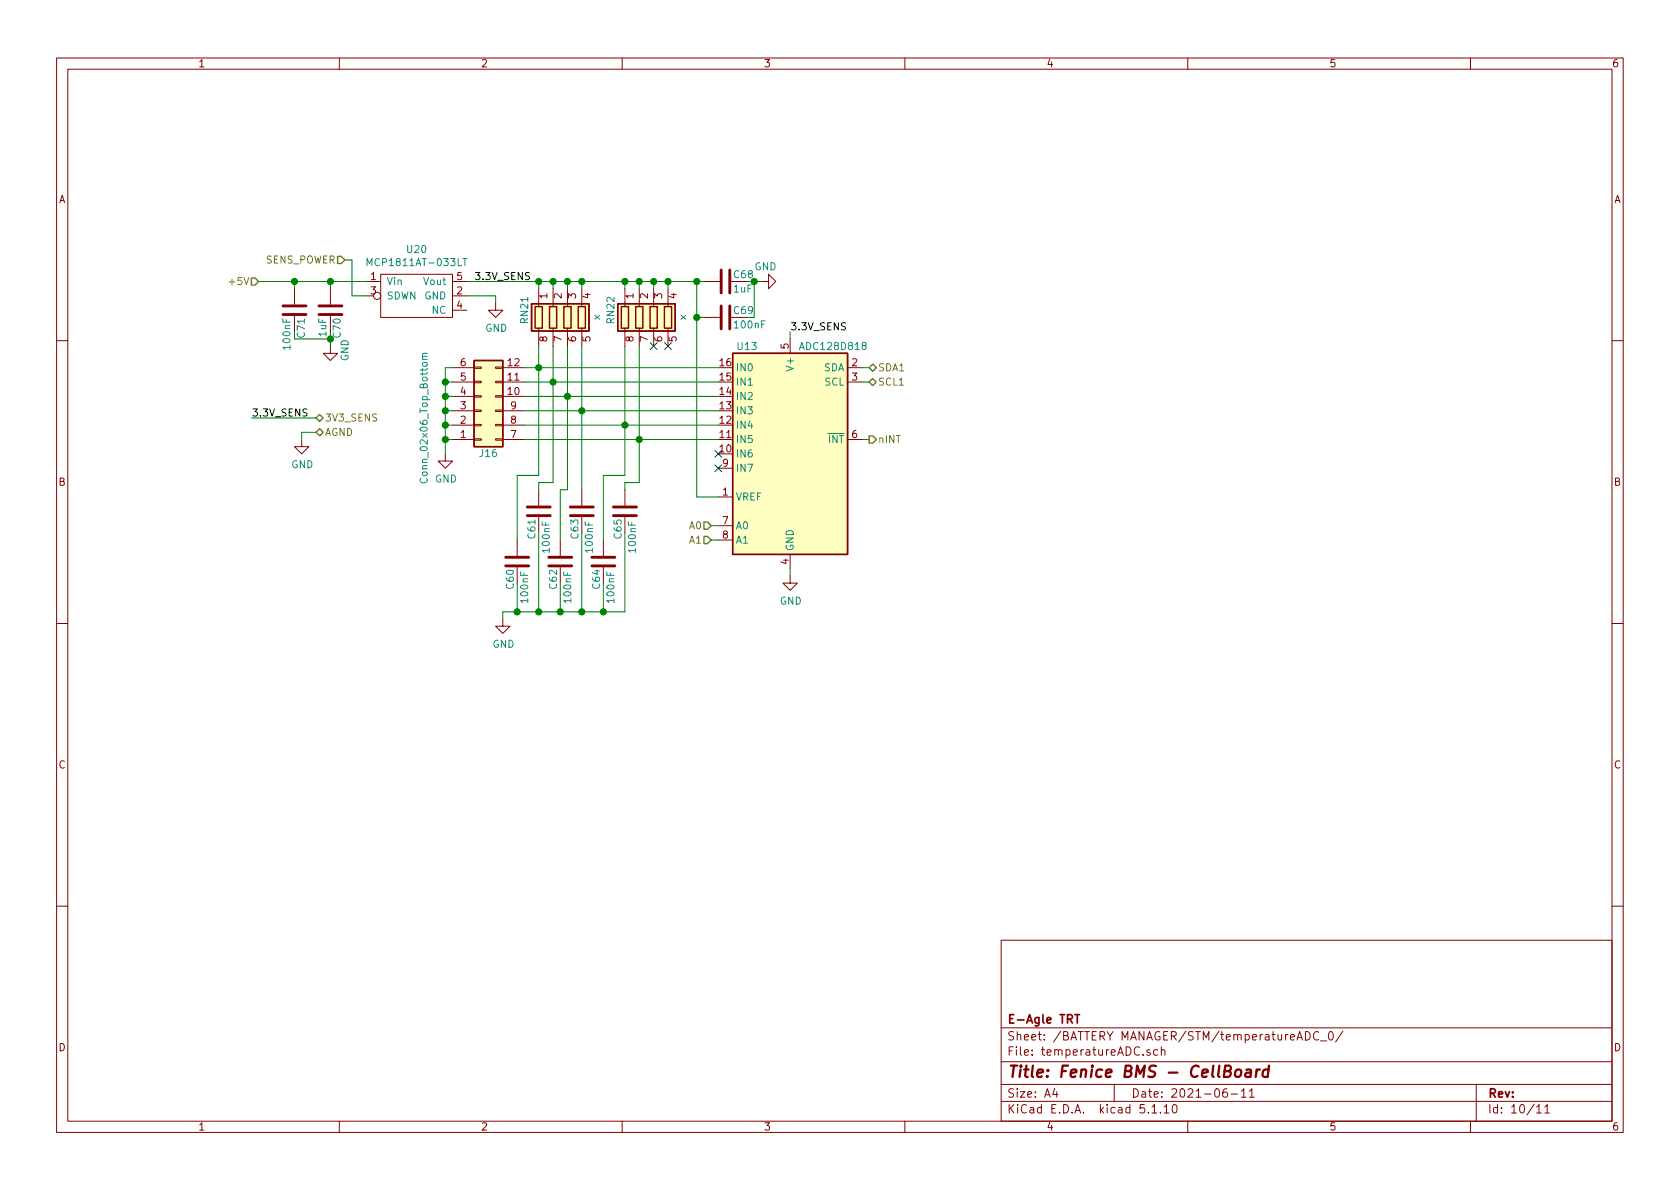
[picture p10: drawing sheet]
<svg xmlns="http://www.w3.org/2000/svg" width="297mm" height="210mm" viewBox="0 0 297 210" stroke-linecap="round" stroke-linejoin="round" font-family="sans-serif">
<g fill="none" stroke="#840000" stroke-width=".18">
<path d="M10 10.3h277v189.9h-277zM12 12.2h273v186.1h-273zM60 10.3v1.9M110 10.3v1.9M160 10.3v1.9M210 10.3v1.9M260 10.3v1.9M52.1 51v2.8M52.1 55.9v2.8M58.4 51v2.8M64.8 49.8h2.5M64.8 52.3h1.2"/>
<path d="M67.3 48.5h12.7v7.6h-12.7zM80 49.8h2.5M80 52.3h2.5M80 54.9h2.5M87.6 53.6v1.3h1.3l-1.3 1.2-1.2-1.2h1.2M95.2 51v3.2M95.2 58v3.2M97.8 51v3.2M97.8 58v3.2M100.3 51v3.2M100.3 58v3.2M102.9 51v3.2"/>
<path d="M102.9 58v3.2M110.5 51v3.2M110.5 58v3.2M113 51v3.2M113 58v3.2M115.6 51v3.2M115.6 58v3.2M118.1 51v3.2M118.1 58v3.2M124.5 56.1h2.8M124.5 49.8h2.8M134.6 49.8h1.3v-1.3l1.3 1.3-1.3 1.2v-1.2"/>
<path d="M139.7 59.9v2.6M10 60.2h2M53.3 77.7v1.3h1.3l-1.3 1.3-1.2-1.3h1.2M58.4 61.2v1.3h1.3l-1.3 1.2-1.3-1.2h1.3M80 77.7h3.8M80 70.1h3.8M80 67.6h3.8M80 65h3.8M80 75.2h3.8M80 72.6h3.8M83.8 67.4h1.3v.3h-1.3zM83.8 64.9h1.3v.2h-1.3z"/>
<path d="M83.8 70h1.3v.2h-1.3zM83.8 75.1h1.3v.2h-1.3zM83.8 77.6h1.3v.2h-1.3zM83.8 72.5h1.3v.3h-1.3zM87.6 67.4h1.3v.3h-1.3zM87.6 64.9h1.3v.2h-1.3zM87.6 70h1.3v.2h-1.3zM87.6 75.1h1.3v.2h-1.3zM87.6 77.6h1.3v.2h-1.3zM87.6 72.5h1.3v.3h-1.3zM88.9 77.7h3.8M88.9 70.1h3.8"/>
<path d="M88.9 67.6h3.8M88.9 65h3.8M88.9 75.2h3.8M88.9 72.6h3.8M149.9 77.7h2.5M149.9 67.6h2.5M149.9 65h2.5M285 60.2h2M78.7 80.3v1.2h1.3l-1.3 1.3-1.2-1.3h1.2M91.4 95.5v2.8M95.2 86.6v2.8M95.2 91.4v2.8"/>
<path d="M99.1 95.5v2.8M102.9 86.6v2.8M106.7 95.5v2.8M110.5 86.6v2.8M127 87.9h2.5M127 93h2.5M127 95.5h2.5M127 82.8h2.5M139.7 98v2.6M10 110.3h2M88.9 109.5v1.2h1.3l-1.3 1.3-1.3-1.3h1.3M139.7 101.8v1.3h1.3l-1.3 1.3-1.3-1.3h1.3"/>
<path d="M285 110.3h2M10 160.2h2M177 166.3h108v32h-108zM285 160.2h2M60 198.3v1.9M110 198.3v1.9M160 198.3v1.9M177 194.8h108M177 191.8h108M177 187.8h108M177 181.8h108M186.5 192.5l-.4 1h1"/>
<path d="M186.8 193v1M197 191.8v3M203.3 185.7l-.3-.1-.2 .2v.2l.5 .2v.3h-.5M203.7 195.8l.4-.5v1.5M203.7 196.8h.8M204.7 185.7l-.4-.1-.3 .3v.6l.3 .1 .4-.1M205.2 196.7v.1M205.3 185.7l.2-.1 .4 .1 .1 .9M205.3 185.1v1.5M205.8 195.8l.4-.5v1.5M205.8 196.8h.9M207.5 195.4l.2-.1a.94 .94 0 0 1 0 1.5h-.1a1 1 0 0 1-.1-1.4z"/>
<path d="M210 198.3v1.9M216.9 192.5a.62 .62 0 0 0-.7 .7l.1 .7 .2 .1 .5-.1v-.5l-.1-.2-.4-.1-.3 .3M217.7 193.5h1.1M219.5 193l.4-.5v1.5M219.5 194h.8M220.9 193l.4-.5v1.5M220.9 194h.9M230.8 182.4a.75 .75 0 0 1 .9 .8 .75 .75 0 0 1-.9 .7zM233.1 182.6a.59 .59 0 0 0-.7 0 .59 .59 0 0 0-.2 .7 .56 .56 0 0 0 .3 .5 .56 .56 0 0 0 .6 0M233.5 184.1h1.1M235.1 182.5l.1-.1a.8 .8 0 0 1 .6 .8 .8 .8 0 0 1-.6 .7 1 1 0 0 1-.1-1.4zM237.4 182.3l-1.3 2"/>
<path d="M260 198.3v1.9M261 191.8v6.5M271.7 195.8l.4-.5v1.5M271.7 196.8h.8M273.1 195.8l.5-.5v1.5M273.1 196.8h.9"/>
<circle cx="66.7" cy="52.3" r=".63"/>
</g>
<path d="M218.5 189.3a.53 .53 0 0 1 .6-.2 .53 .53 0 0 1 .4 .4l-.1 .6a.56 .56 0 0 1-.5 .4 .56 .56 0 0 1-.6-.4zM220.4 189.2h.7v1.2M221.2 189.6l-.7 .1a.4 .4 0 0 0-.3 .3 .4 .4 0 0 0 .2 .4l.7-.1M222.2 189.1l-.2 1.3M222.8 189.1a.54 .54 0 0 0-.7 .4M224.3 189.2a.68 .68 0 0 0-1 .3l-.1 .6 .2 .2 .2 .1 .6-.1M224.4 188.4l-.3 2" fill="none" stroke="#840000" stroke-width=".41"/>
<path d="M190 179.4h.9M190.5 179.4v1.5" fill="none" stroke="#840000" stroke-width=".3"/>
<g fill="none" stroke="#840000" stroke-width=".51">
<path d="M50 54.1h4.1M50 55.6h4.1M56.4 54.1h4.1M56.4 55.6h4.1M127.5 47.7v4.1M127.5 54.1v4.1M129 47.7v4.1M129 54.1v4.1M89.4 98.5h4.1M93.2 91.2h4.1M93.2 89.7h4.1M97 98.5h4.1"/>
<path d="M100.8 91.2h4.1M100.8 89.7h4.1M104.6 98.5h4.1M108.5 91.2h4M108.5 89.7h4M89.4 100.1h4.1M97 100.1h4.1M104.6 100.1h4.1"/>
</g>
<g fill="#ffffc2" stroke="#ffffc2" stroke-width=".18">
<path d="M83.8 63.7h5.1v15.3h-5.1z"/>
<path d="M129.5 62.5h20.4v35.5h-20.4z"/>
<path d="M109.2 53.7h10.2v4.8h-10.2z"/>
<path d="M94 53.7h10.1v4.8h-10.1z"/>
</g>
<path d="M94 53.7h10.1v4.8h-10.1zM94.6 54.2h1.3v3.8h-1.3zM97.2 54.2h1.2v3.8h-1.2zM99.7 54.2h1.3v3.8h-1.3zM102.2 54.2h1.3v3.8h-1.3zM109.2 53.7h10.2v4.8h-10.2zM109.9 54.2h1.2v3.8h-1.2zM112.4 54.2h1.3v3.8h-1.3zM114.9 54.2h1.3v3.8h-1.3zM117.5 54.2h1.2v3.8h-1.2zM83.8 63.7h5.1v15.3h-5.1zM129.5 62.5h20.4v35.5h-20.4z" fill="none" stroke="#840000" stroke-width=".25"/>
<path d="M64.9 47v-1.3l.4 .9 .5-.9v1.3M81.8 45.7h.8M82.2 45.7v1.3M74.7 63.5h.8M75.5 63l-.7 .1-.1 .3 .1 .1M75.5 62.5h-.7l-.1 .3 .2 .2M74.4 84.6a.6 .6 0 0 0 .4 .9 .6 .6 0 0 0 .7-.7l-.1-.2" fill="none" stroke="#008484" stroke-width=".18"/>
<g fill="none" stroke="#008400" stroke-width=".18">
<path d="M45.7 49.8h19.1M52.1 59.9h6.3v1.3M52.1 49.8v1.2M58.4 49.8v1.2M61 46h1.2v6.3h2.6M82.5 49.8h42M82.5 52.3h5.1v1.3M95.2 49.8v1.2M97.8 49.8v1.2M100.3 49.8v1.2M102.9 49.8v1.2M110.5 49.8v1.2"/>
<path d="M113 49.8v1.2M115.6 49.8v1.2M118.1 49.8v1.2M123.2 49.8v38.1h3.8M123.2 56.1h1.3M134.6 49.8h-1.3v6.3M139.7 58.7v1.2M44.4 73.9h11.5M55.9 76.4h-2.6v1.3M78.7 77.7h1.3M78.7 75.2h1.3M78.7 72.6h1.3"/>
<path d="M78.7 70.1h1.3M78.7 67.6h1.3M80 65h-1.3v15.3M92.7 77.7h34.3M92.7 75.2h34.3M92.7 72.6h34.3M92.7 70.1h34.3M92.7 67.6h34.3M92.7 65h34.3M95.2 61.2v22.9h-3.8v11.4M97.8 61.2v24.1h-2.6v1.3M100.3 61.2v25.4h-1.2v8.9"/>
<path d="M102.9 61.2v25.4M110.5 61.2v22.9h-3.8v11.4M113 61.2v24.1h-2.5v1.3M152.4 77.7h1.3M152.4 67.6h1.3M152.4 65h1.3M95.2 94.2v14M102.9 94.2v14M110.5 94.2v14h-21.6v1.3M125.7 93h1.3M125.7 95.5h1.3M91.4 103.1v5.1"/>
<path d="M99.1 103.1v5.1M106.7 103.1v5.1M139.7 100.6v1.2"/>
</g>
<path d="M44.4 49.1h.7l.6 .7-.6 .6h-.7zM59.7 45.3h.6l.7 .7-.7 .6h-.6zM55.9 73.9l.6-.6 .6 .6-.6 .6zM55.9 76.4l.6-.6 .6 .6-.6 .7zM153.7 67.6l.6-.7 .6 .7-.6 .6zM153.7 65l.6-.6 .6 .6-.6 .7zM153.7 77.1h.6l.6 .6-.6 .7h-.6zM124.5 92.3h.6l.6 .7-.6 .6h-.6zM124.5 94.9h.6l.6 .6-.6 .6h-.6z" fill="none" stroke="#848400" stroke-width=".25"/>
<g fill="#008400" stroke="#008400" stroke-width=".25">
<circle cx="113" cy="49.8" r=".51"/>
<circle cx="99.1" cy="108.2" r=".51"/>
<circle cx="110.5" cy="75.2" r=".51"/>
<circle cx="115.6" cy="49.8" r=".51"/>
<circle cx="113" cy="77.7" r=".51"/>
<circle cx="91.4" cy="108.2" r=".51"/>
<circle cx="110.5" cy="49.8" r=".51"/>
<circle cx="52.1" cy="49.8" r=".51"/>
<circle cx="102.9" cy="108.2" r=".51"/>
<circle cx="58.4" cy="49.8" r=".51"/>
<circle cx="102.9" cy="72.6" r=".51"/>
<circle cx="133.4" cy="49.8" r=".51"/>
<circle cx="95.3" cy="49.8" r=".51"/>
<circle cx="58.4" cy="59.9" r=".51"/>
<circle cx="123.2" cy="56.1" r=".51"/>
<circle cx="123.2" cy="49.8" r=".51"/>
<circle cx="95.3" cy="108.2" r=".51"/>
<circle cx="97.8" cy="67.6" r=".51"/>
<circle cx="100.3" cy="70.1" r=".51"/>
<circle cx="78.7" cy="67.6" r=".51"/>
<circle cx="78.7" cy="70.1" r=".51"/>
<circle cx="95.3" cy="65" r=".51"/>
<circle cx="97.8" cy="49.8" r=".51"/>
<circle cx="78.7" cy="72.6" r=".51"/>
<circle cx="118.1" cy="49.8" r=".51"/>
<circle cx="78.7" cy="75.2" r=".51"/>
<circle cx="100.3" cy="49.8" r=".51"/>
<circle cx="78.7" cy="77.7" r=".51"/>
<circle cx="106.7" cy="108.2" r=".51"/>
<circle cx="102.9" cy="49.8" r=".51"/>
</g>
<path d="M115 60.6l1.2 1.2M116.2 60.6l-1.2 1.2M117.5 60.6l1.2 1.2M118.7 60.6l-1.2 1.2M126.4 79.6l1.2 1.3M127.6 79.6l-1.2 1.3M126.4 82.2l1.2 1.2M127.6 82.2l-1.2 1.2" fill="none" stroke="#000084" stroke-width=".18"/>
<text font-size="2.8" fill="#840000" x="178" y="190.5">Title: Fenice BMS - CellBoard</text>
<g font-size="2.1" fill="#840000">
<text x="178" y="184">Sheet: /BATTERY MANAGER/STM/temperatureADC_0/</text>
<text x="178" y="181">E-Agle TRT</text>
<text x="178" y="186.7">File: temperatureADC.sch</text>
<text x="178" y="196.9">KiCad E.D.A. kicad 5.1.10</text>
<text x="178" y="194.1">Size: A4</text>
<text x="200" y="194.1">Date: 2021-06-11</text>
<text x="263" y="194.1">Rev:</text>
<text x="263" y="196.9">Id: 10/11</text>
</g>
<g font-size="1.8" fill="#840000">
<text x="35" y="11.9">1</text>
<text x="85" y="11.9">2</text>
<text x="135" y="11.9">3</text>
<text x="185" y="11.9">4</text>
<text x="235" y="11.9">5</text>
<text x="285" y="11.9">6</text>
<text x="10.4" y="35.9">A</text>
<text x="285.4" y="35.9">A</text>
<text x="65.6" y="49.5">1</text>
<text x="65.6" y="52.1">3</text>
<text x="80.8" y="52.1">2</text>
<text x="80.8" y="49.5">5</text>
<text x="96.8" y="52.8" transform="rotate(-90 96.8 52.8)">1</text>
<text x="99.3" y="52.8" transform="rotate(-90 99.3 52.8)">2</text>
<text x="101.9" y="52.8" transform="rotate(-90 101.9 52.8)">3</text>
<text x="104.4" y="52.8" transform="rotate(-90 104.4 52.8)">4</text>
<text x="112" y="52.8" transform="rotate(-90 112 52.8)">1</text>
<text x="114.6" y="52.8" transform="rotate(-90 114.6 52.8)">2</text>
<text x="117.1" y="52.8" transform="rotate(-90 117.1 52.8)">3</text>
<text x="119.6" y="52.8" transform="rotate(-90 119.6 52.8)">4</text>
<text x="80.8" y="54.6">4</text>
<text x="81.4" y="64.8">6</text>
<text x="89.8" y="64.8">12</text>
<text x="96.8" y="60.4" transform="rotate(-90 96.8 60.4)">8</text>
<text x="99.3" y="60.4" transform="rotate(-90 99.3 60.4)">7</text>
<text x="101.9" y="60.4" transform="rotate(-90 101.9 60.4)">6</text>
<text x="104.4" y="60.4" transform="rotate(-90 104.4 60.4)">5</text>
<text x="112" y="60.4" transform="rotate(-90 112 60.4)">8</text>
<text x="114.6" y="60.4" transform="rotate(-90 114.6 60.4)">7</text>
<text x="117.1" y="60.4" transform="rotate(-90 117.1 60.4)">6</text>
<text x="119.6" y="60.4" transform="rotate(-90 119.6 60.4)">5</text>
<text x="127.3" y="64.8">16</text>
<text x="139.4" y="61.7" transform="rotate(-90 139.4 61.7)">5</text>
<text x="150.6" y="64.8">2</text>
<text x="81.4" y="69.8">4</text>
<text x="81.4" y="67.3">5</text>
<text x="89.8" y="69.8">10</text>
<text x="89.8" y="67.3">11</text>
<text x="127.3" y="69.8">14</text>
<text x="127.3" y="67.3">15</text>
<text x="150.6" y="67.3">3</text>
<text x="81.4" y="77.5">1</text>
<text x="81.4" y="74.9">2</text>
<text x="81.4" y="72.4">3</text>
<text x="90.3" y="77.5">7</text>
<text x="90.3" y="74.9">8</text>
<text x="90.3" y="72.4">9</text>
<text x="127.3" y="77.5">11</text>
<text x="127.3" y="74.9">12</text>
<text x="127.3" y="72.4">13</text>
<text x="150.6" y="77.5">6</text>
<text x="127.3" y="80">10</text>
<text x="127.8" y="82.5">9</text>
<text x="10.4" y="85.9">B</text>
<text x="127.8" y="87.6">1</text>
<text x="285.4" y="85.9">B</text>
<text x="127.8" y="92.7">7</text>
<text x="127.8" y="95.2">8</text>
<text x="139.4" y="99.8" transform="rotate(-90 139.4 99.8)">4</text>
<text x="10.4" y="135.9">C</text>
<text x="285.4" y="135.9">C</text>
<text x="10.4" y="185.9">D</text>
<text x="285.4" y="185.9">D</text>
<text x="35" y="199.9">1</text>
<text x="85" y="199.9">2</text>
<text x="135" y="199.9">3</text>
<text x="185" y="199.9">4</text>
<text x="235" y="199.9">5</text>
<text x="285" y="199.9">6</text>
</g>
<g font-size="1.8" fill="#848400">
<text x="47" y="46.6">SENS_POWER</text>
<text x="41" y="50.4">+5V</text>
<text x="155.2" y="65.7">SDA1</text>
<text x="155.2" y="68.2">SCL1</text>
<text x="57.4" y="74.5">3V3_SENS</text>
<text x="57.4" y="77.1">AGND</text>
<text x="155.2" y="78.4">nINT</text>
<text x="121.9" y="93.6">A0</text>
<text x="121.9" y="96.1">A1</text>
</g>
<g font-size="1.8" fill="#008484">
<text x="65.7" y="47.1">MCP1811AT-033LT</text>
<text x="72" y="44.7">U20</text>
<text x="133.4" y="47.8">GND</text>
<text x="68.3" y="50.4">Vin</text>
<text x="68.3" y="53">SDWN</text>
<text x="75.1" y="53">GND</text>
<text x="75.1" y="50.4">Vout</text>
<text x="129.8" y="51.7">1uF</text>
<text x="57.7" y="59.5" transform="rotate(-90 57.7 59.5)">1uF</text>
<text x="76.4" y="55.5">NC</text>
<text x="85.8" y="58.7">GND</text>
<text x="93.4" y="57.1" transform="rotate(-90 93.4 57.1)">RN21</text>
<text x="106.1" y="56.6" transform="rotate(-90 106.1 56.6)">x</text>
<text x="108.6" y="57.1" transform="rotate(-90 108.6 57.1)">RN22</text>
<text x="121.3" y="56.6" transform="rotate(-90 121.3 56.6)">x</text>
<text x="130" y="58.1">100nF</text>
<text x="51.4" y="61.7" transform="rotate(-90 51.4 61.7)">100nF</text>
<text x="61.6" y="63.9" transform="rotate(-90 61.6 63.9)">GND</text>
<text x="130" y="65.7">IN0</text>
<text x="130.5" y="61.9">U13</text>
<text x="140.3" y="65.2" transform="rotate(-90 140.3 65.2)">V+</text>
<text x="141.8" y="61.9">ADC128D818</text>
<text x="145.6" y="65.7">SDA</text>
<text x="130" y="70.7">IN2</text>
<text x="130" y="68.2">IN1</text>
<text x="145.8" y="68.2">SCL</text>
<text x="130" y="75.8">IN4</text>
<text x="130" y="73.3">IN3</text>
<text x="51.5" y="82.8">GND</text>
<text x="84.9" y="80.8">J16</text>
<text x="130" y="80.9">IN6</text>
<text x="130" y="78.4">IN5</text>
<text x="130" y="83.4">IN7</text>
<text x="146.5" y="78.4">INT</text>
<text x="75.6" y="84.8" transform="rotate(-90 75.6 84.8)">Conn_02x06_Top_Bottom</text>
<text x="76.9" y="85.3">GND</text>
<text x="130" y="88.5">VREF</text>
<text x="94.7" y="95.2" transform="rotate(-90 94.7 95.2)">C61</text>
<text x="102.3" y="95.2" transform="rotate(-90 102.3 95.2)">C63</text>
<text x="109.9" y="95.2" transform="rotate(-90 109.9 95.2)">C65</text>
<text x="130" y="93.6">A0</text>
<text x="97.2" y="97.6" transform="rotate(-90 97.2 97.6)">100nF</text>
<text x="104.8" y="97.6" transform="rotate(-90 104.8 97.6)">100nF</text>
<text x="112.4" y="97.6" transform="rotate(-90 112.4 97.6)">100nF</text>
<text x="130" y="96.1">A1</text>
<text x="140.3" y="97.5" transform="rotate(-90 140.3 97.5)">GND</text>
<text x="90.9" y="104.1" transform="rotate(-90 90.9 104.1)">C60</text>
<text x="93.4" y="106.4" transform="rotate(-90 93.4 106.4)">100nF</text>
<text x="98.5" y="104.1" transform="rotate(-90 98.5 104.1)">C62</text>
<text x="101" y="106.4" transform="rotate(-90 101 106.4)">100nF</text>
<text x="106.1" y="104.1" transform="rotate(-90 106.1 104.1)">C64</text>
<text x="108.6" y="106.4" transform="rotate(-90 108.6 106.4)">100nF</text>
<text x="137.9" y="106.9">GND</text>
<text x="87.1" y="114.5">GND</text>
</g>
<g font-size="1.8">
<text x="83.8" y="49.5">3.3V_SENS</text>
<text x="139.7" y="58.4">3.3V_SENS</text>
<text x="45.2" y="73.7">3.3V_SENS</text>
</g>
<g font-size="1.8" fill="#008400">
<text x="129.8" y="49.2">C68</text>
<text x="53.9" y="59.7" transform="rotate(-90 53.9 59.7)">C71</text>
<text x="60.2" y="59.7" transform="rotate(-90 60.2 59.7)">C70</text>
<text x="129.8" y="55.5">C69</text>
</g>
</svg>
